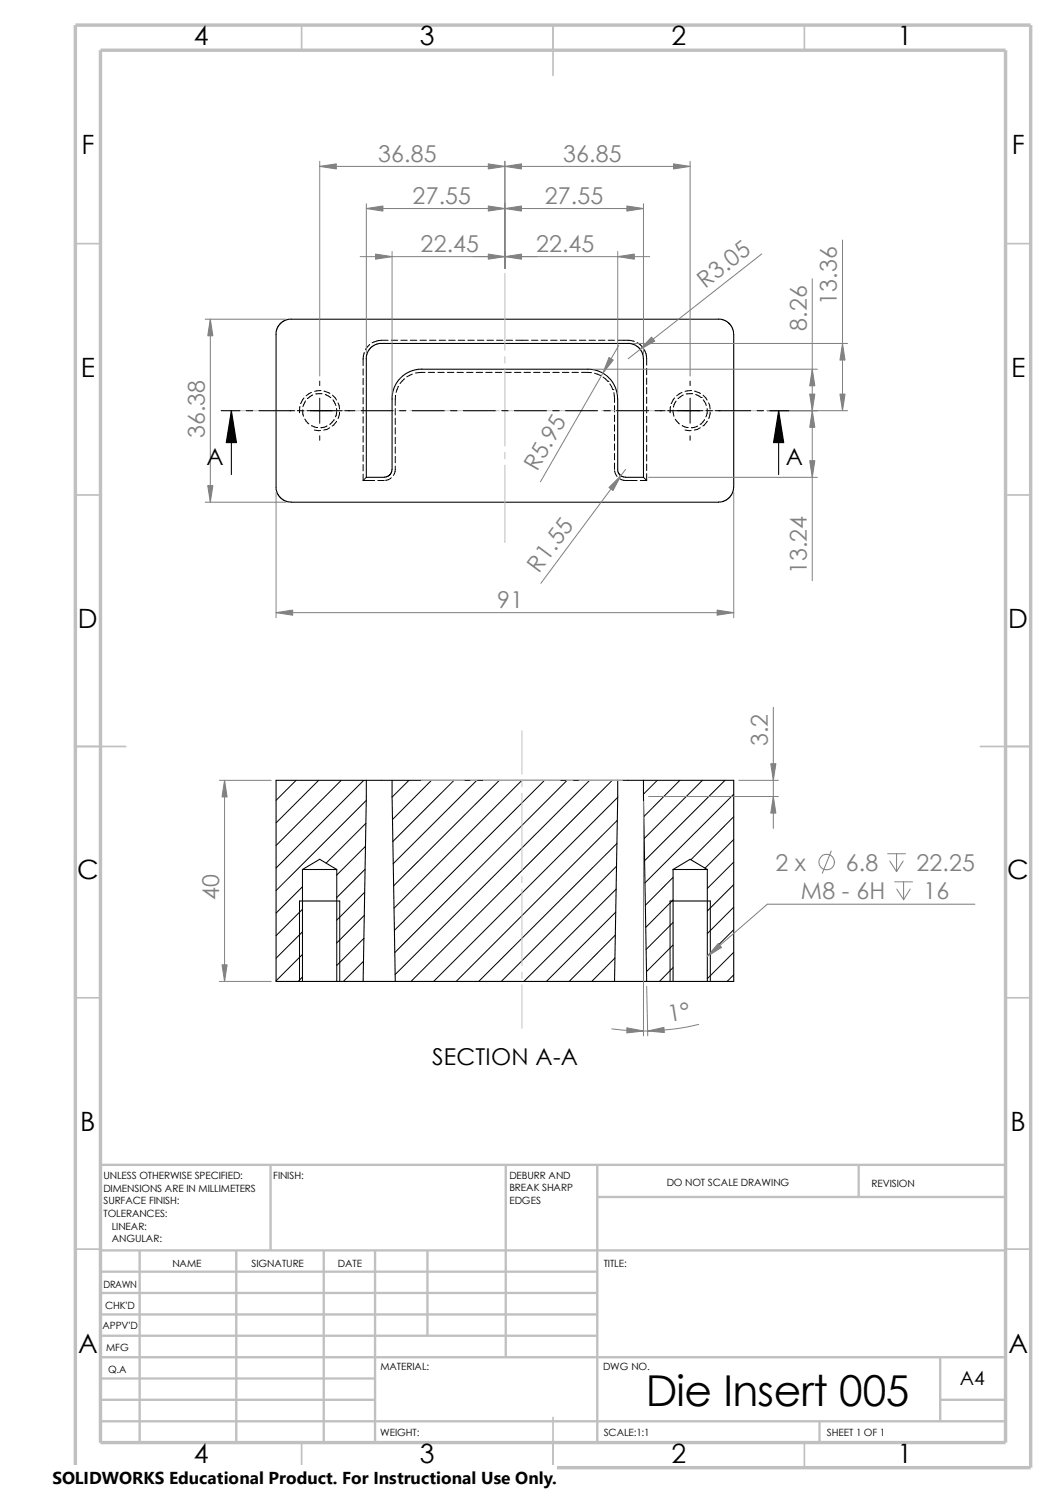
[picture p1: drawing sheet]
<svg xmlns="http://www.w3.org/2000/svg" width="210mm" height="297mm" viewBox="0 0 210 297" stroke-linecap="round" stroke-linejoin="round" font-family="sans-serif">
<g fill="none" stroke="#c0c0c0" stroke-width=".34">
<path d="M60 5v5M110 5v10M160 5v5M15 48.5h5M200 48.5h5M15 98.5h5M200 98.5h5M15 148.5h10M195 148.5h10M15 198.5h5M200 198.5h5M15 248.5h5"/>
<path d="M200 248.5h5M60 287v5M110 282v10M160 287v5"/>
</g>
<g fill="none" stroke="#c0c0c0" stroke-width=".47">
<path d="M53.8 231.7v17.1M100.6 231.7v38.3M118.8 231.7v55.3M118.8 238.1h81.2M170.8 231.7v6.4M200 231.7h-180v55.3M20 248.8h180M20 257.2h98.8M20 253h98.8M27.8 248.8v38.2M47 248.8v38.2M64.4 248.8v38.2"/>
<path d="M74.6 248.8v38.2M85 248.8v16.9M20 265.7h98.8M20 261.5h98.8M20 278.5h54.6M20 274.2h54.6M20 270h180M187 278.5h13M187 270v12.7M20 282.7h180M163 282.7v4.3"/>
</g>
<path d="M15 5h190v287h-190zM20 10h180v277h-180z" fill="none" stroke="#c0c0c0" stroke-width=".68" stroke-linecap="butt"/>
<g fill="none" stroke="#000" stroke-width=".2">
<path d="M60.5 79.2l-.7 1.1M60.7 79.8l-.5 1.1M61.9 78.1l-1 .6M62.2 78.6l-1.1 .7M63.6 75.8v.9M63.6 79.2v5M63.8 77.7l-1.2 .2M64.1 78.3l-1.3 .1M64.4 77.8l1.2 .5M64.7 78.5l1.1 .6M66.1 78.6l.8 1M66.2 79.5l.6 1.2"/>
<path d="M72.2 73.4v1.2M72.2 75.3v1.2M72.2 77.2v1.2M72.2 79.1v1.2M72.4 70.1l-.2 1.3v1.3M73.5 68.5l-.8 1.1M77.2 67.7h-1.8l-1.4 .5M77.8 67.7h1.3M78.7 78.7l-.1 1.9M79.2 76.8l-.4 1.3M79.7 67.7h1.3M80.4 75.4h.1"/>
<path d="M80.4 75.4l-.9 .9M81.6 67.7h1.3M82 74.4l-1.1 .6M83.5 67.7h1.3M84.5 74.1l-1.9 .1M85.2 74.1h1.2M85.4 67.7h1.3M87.1 74.1h1.2M87.3 67.7h1.3M89 74.1h1.3M89.2 67.7h1.3M90.9 74.1h1.3"/>
<path d="M91.1 67.7h1.3M92.8 74.1h1.3M93 67.7h1.3M94.7 74.1h1.3M95 67.7h1.2M96.6 74.1h1.3M96.9 67.7h1.2M98.5 74.1h1.3M98.8 67.7h1.2M100.4 74.1h1.3M100.7 67.7h1.2M102.3 74.1h1.3"/>
<path d="M102.6 67.7h2.5M104.2 74.1h1.3M105.7 67.7h1.3M106.1 74.1h1.3M107.6 67.7h1.3M108 74.1h1.3M109.5 67.7h1.3M109.9 74.1h1.3M111.4 67.7h1.3M111.8 74.1h1.3M113.3 67.7h1.3M113.7 74.1h1.3"/>
<path d="M115.2 67.7h1.3M115.7 74.1h1.9M117.1 67.7h1.3M118.2 74.3l1.2 .4M119 67.7h1.3M119.9 75l1 .9M120.9 75.9h.1M120.9 67.7h1.3M121.3 76.4l.6 1.1M121.9 77.5h.1M122.1 78.1l.1 2M122.9 67.7h2l1.3 .2"/>
<path d="M126.7 68.2l1 .8M127.7 69h.1M128.1 69.5l.4 .9 .1 2.2M128.6 73.3v1.2M128.6 75.2v1.3M128.6 77.1v1.3M128.6 79v1.3M134.2 79.2l-.7 1.1M134.5 79.8l-.6 1.1M135.6 78.1l-1 .6M135.9 78.6l-1.1 .7M137.2 75.8v.9"/>
<path d="M137.2 79.2v5M137.5 77.7l-1.3 .2M137.8 78.3l-1.3 .1M138.1 77.8l1.2 .5M138.3 78.5l1.1 .6M139.4 79.1h.1M139.8 78.6l.8 1M139.9 79.5l.6 1.2M57.7 81.7h.9M59.6 80.9v1.2M60.2 81.5l.2 1.3M60.6 83.4l.8 .9"/>
<path d="M61.1 81.7h5M62 84.7l1.2 .3M62.5 85.6h1.3M63.6 86.7v.9M65 84.7l-.6 .3-.6 .1M65.6 85.1l-.6 .3-.6 .2M66.4 83.5l-.8 .9M66.9 81.3v.9l-.2 .7M66.9 83.8l-.8 1M67.2 80.1l.3 1.3M67.5 82l-.3 1.2M68.6 81.7h.9"/>
<path d="M72.2 95.6h2.3M72.2 81v1.3M72.2 82.9v1.3M72.2 84.8v1.3M72.2 86.7v1.3M72.2 88.6v1.3M72.2 90.5v1.3M72.2 92.4v1.3M72.2 94.3v1.3M72.9 95l-.7 .6M75.1 95.6h1.3M77.8 95l-.5 .4-.6 .1"/>
<path d="M78.6 92.7a2.56 2.56 0 0 1-.4 1.9M78.6 81.3v1.2M78.6 83.2v1.3M78.6 85.1v1.3M78.6 87v1.3M78.6 88.9v1.3M78.6 90.8v1.3M122.2 80.7v1.3M122.2 82.6v1.3M122.2 84.5v1.3M122.2 86.4v1.3M122.2 88.3v1.3"/>
<path d="M122.2 90.2v1.3M122.2 92.1v1.3M122.2 93.6l.5 1.2M123.2 95.2l.8 .3 2.7 .1M127.3 95.6h1.3M128 95l.6 .6M128.6 80.9v1.3M128.6 82.8v1.3M128.6 84.7v1.3M128.6 86.6v1.3M128.6 88.5v1.3M128.6 90.4v1.3"/>
<path d="M128.6 92.3v1.3M128.6 94.2v1.4M131.4 81.7h.8M133.3 80.9v1.2M133.5 80.3h.1M133.9 81.6l.1 1.2M134.3 83.4l.8 .9M134.7 81.7h5.1M135.7 84.7l1.2 .3M136.2 85.6h1.3M137.2 86.7v.9M138.7 84.8l-1.2 .3"/>
<path d="M139.3 85.1l-1.2 .5M140.1 83.5l-.7 .8-.2 .1M140.6 81.3v.9l-.2 .7M140.6 83.8l-.8 1M140.9 80.1l.3 1.3M141.2 82l-.3 1.2M142.3 81.7h.9M58.9 155.2l-4 4M63.4 155.2l-8.5 8.5M67.9 155.2l-13 13M72.3 155.2l-17.4 17.5M72.9 159.2l-18 18"/>
<path d="M81.3 155.2l-3.3 3.4M85.8 155.2l-7.7 7.8M90.3 155.2l-12.2 12.2M94.8 155.2l-16.6 16.6M99.3 155.2l-21 21M103.8 155.2l-25.4 25.5M108.3 155.2l-29.9 29.9M112.8 155.2l-34.3 34.3M117.3 155.2l-38.7 38.7M121.8 155.2l-40.1 40M122.9 158.6l-36.7 36.6M130.7 155.2l-2.7 2.8"/>
<path d="M135.2 155.2l-7.1 7.2M139.7 155.2l-11.6 11.6M144.2 155.2l-16 16M145.9 158l-17.6 17.6M59.6 179.2v16M60.2 176.4l-5.3 5.3M67.6 179.2v16M72.5 177.5l-5.5 5.5M72.6 172.9l-5.6 5.7M72.7 168.4l-5.7 5.7M72.8 163.8l-7.9 7.9M122.6 176.9l-18.4 18.3"/>
<path d="M122.6 172.3l-22.9 22.9M122.7 167.8l-27.5 27.4M122.8 163.2l-32.1 32M133.3 179.2v16M133.9 174.5l-5.5 5.6M133.9 179l-5.5 5.5M141.3 179.2v16M145.9 162.5l-8.5 8.5M145.9 167l-5.7 5.7M145.9 171.5l-5.2 5.2M145.9 176l-5.2 5.2M60.2 180.9l-5.3 5.2"/>
<path d="M60.2 185.4l-5.3 5.2M60.2 189.9l-5.3 5.2M60.2 194.4l-.9 .8M72.3 191.2l-4 4M72.4 186.6l-5.4 5.5M72.5 182.1l-5.5 5.5M122.2 195.2h.1M122.3 190.6l-4.6 4.6M122.4 186l-9.2 9.2M122.5 181.4l-13.8 13.8M133.9 183.5l-5.4 5.4M133.9 188l-5.3 5.3"/>
<path d="M133.9 192.5l-2.8 2.7M145.9 180.5l-5.2 5.2M145.9 185l-5.2 5.2M145.9 189.4l-5.2 5.3M145.9 193.9l-1.3 1.3"/>
</g>
<g fill="none" stroke="#000" stroke-width=".21">
<path d="M72.9 71.4v23.6l3.9-.1 .5-.2 .4-.5 .3-.8v-14.7l.1-.7 .7-1.8 1.3-1.4 1.7-1 2.1-.4M124.9 68.3h-49.5l-1.1 .4-.8 .7-.5 1-.2 1M124.9 68.3l1 .2 1 .5 .7 .8 .3 1.1 .1 24.1-4-.1-.6-.3-.5-.6-.1-15.6-.5-1.5-.8-1.4-.8-.7-1.3-.8-1.8-.6h-33.7M142.9 63.5h-85.5l-1 .3-.8 .7-.6 1-.1 1M142.9 63.5l1.3 .3 1 .7 .6 1 .1 1v30.4l-.1 1-.8 1.1-1.1 .7-1 .2h-85l-1-.2-1.3-.8-.4-.7-.3-.8v-30.9M44 81.7h3.7M46 81.7v12.7M49 81.7h1.2M51.5 81.7h6.4M59.1 81.7h1.3M61.7 81.7h6.3M69.3 81.7h1.3"/>
<path d="M71.8 81.7h6.4M79.5 81.7h1.2M82 81.7h6.3M89.6 81.7h1.3M92.2 81.7h6.3M99.8 81.7h1.2M102.3 81.7h6.4M109.9 81.7h1.3M112.5 81.7h6.3M120.1 81.7h1.3M122.6 81.7h6.4M130.3 81.7h1.2"/>
<path d="M132.8 81.7h6.3M140.4 81.7h1.3M143 81.7h6.3M150.6 81.7h1.2M153.1 81.7h3.7M154.9 81.7v12.7M72.9 155.2h-18v40h5.3M72.9 155.2l-.7 40M72.9 155.2h55.1M78 155.2l.6 40M122.9 155.2l-.7 40M128 155.2h17.9v40h-5.2"/>
<path d="M128 155.2l.6 40M59.6 179.2h8M60.2 173l3.4-2.1 3.4 2.1M60.2 173v22.2M60.2 173h6.8M67 173v22.2M133.3 179.2h8M133.9 173h6.8M133.9 173v22.2M133.9 173l3.3-2.1 3.5 2.1M140.7 173v22.2M60.2 195.2h6.8"/>
<path d="M67 195.2h5.2M72.2 195.2h56.4M128.6 195.2h5.3M133.9 195.2h6.8"/>
</g>
<g fill="none" stroke="#c0c0c0" stroke-width=".2">
<path d="M100.4 54.4v15.3M100.4 71v1.2M100.4 73.5v15.2M45.8 81.7h12.9M59.9 81.7h1.3M62.5 81.7h15.2M79 81.7h1.3M81.5 81.7h15.3M98 81.7h1.3M100.4 90v1.3M100.4 92.5v15.4M100.6 81.7h15.2"/>
<path d="M117.1 81.7h1.3M119.6 81.7h15.3M136.1 81.7h1.3M138.7 81.7h12.9M83.8 155.2h8.5M93.6 155.2h1.3M96.1 155.2h15.3M103.8 145.4v8.6M103.8 155.3v1.2M103.8 157.8v15.3M112.6 155.2h1.3M115.2 155.2h8.6"/>
<path d="M103.8 174.3v1.3M103.8 176.9v15.2M103.8 193.4v1.2M103.8 195.9v8.7"/>
</g>
<g fill="none" stroke="#808080" stroke-width=".2">
<path d="M63.6 33.1h73.6M63.6 32.1v42.7M100.4 32.1v21.3M137.2 32.1v42.7M71.6 51.1h57.6M72.9 40.5v29.9M72.9 41.5h55.1M78 50v28.4M122.9 50v28.4M128 40.5v29.9M151.5 50.5l-26.6 20.9M161.5 55.5v60"/>
<path d="M167.6 47.8v33.9M40.8 63.5h16.1M41.8 63.5v36.4M117.9 73.4h44.7M123.1 68.7l-15.6 27.1M125.9 68.3h42.7M40.8 99.9h16.1M54.9 97.9v25M124.4 93.4l-16.8 22.6M129 95h33.6M145.9 97.9v25M152.6 81.7h16"/>
<path d="M54.9 121.9h91M43.6 155.2h10.3M44.7 155.2v40M128 159.4v46.7M129 158.5h25.8M146.9 155.2h7.9M153.8 140.7v24.1M165.3 169.3l-1.8 4.4M176.5 169.8h3.6M177 171.3l1.3 2.1M177.9 175.4h3.6M178.3 169.8v3.6"/>
<path d="M178.4 176.9l1.3 2.1M179.6 171.3l-1.3 2.1M179.7 175.4v3.6M181 176.9l-1.3 2.1M193.9 179.9h-41.3l-11.9 10.3M43.6 195.2h10.3M128.6 196.2l.2 9.9M138.9 203.8a46.6 46.6 0 0 1-17.2 .9"/>
<circle cx="164.4" cy="171.5" r="1.56"/>
</g>
<g fill="#808080" stroke="#808080" stroke-width=".2">
<path d="M72.9 41.5l3.3-.5v1z"/>
<path d="M97.1 41l3.3 .5-3.3 .5z"/>
<path d="M161 91.7h1.1l-.6 3.3z"/>
<path d="M161.5 81.7l.6 3.3h-1.1z"/>
<path d="M161.5 73.4l.6 3.4h-1.1z"/>
<path d="M161 78.4h1.1l-.6 3.3z"/>
<path d="M167.6 68.3l.5 3.3h-1.1z"/>
<path d="M167 78.4h1.1l-.5 3.3z"/>
<path d="M122.9 51.1l3.3-.6v1.1z"/>
<path d="M97.1 50.5l3.3 .6-3.3 .5z"/>
<path d="M124.7 41l3.3 .5-3.3 .5z"/>
<path d="M100.4 41.5l3.3-.5v1z"/>
<path d="M133.9 32.6l3.3 .5-3.3 .5z"/>
<path d="M100.4 33.1l3.3-.5v1z"/>
<path d="M74.7 50.5l3.3 .6-3.3 .5z"/>
<path d="M100.4 51.1l3.3-.6v1.1z"/>
<path d="M63.6 33.1l3.3-.5v1z"/>
<path d="M97.1 32.6l3.3 .5-3.3 .5z"/>
<path d="M44.2 191.9h1l-.5 3.3z"/>
<path d="M153.3 151.9h1l-.5 3.3z"/>
<path d="M44.7 155.2l.5 3.3h-1z"/>
<path d="M153.8 158.5l.5 3.3h-1z"/>
<path d="M142.8 187.7l.7 .8-2.8 1.7z"/>
<path d="M124.7 204.5l3.3 .6-3.3 .4z"/>
<path d="M128.8 205.1l3.2-.7 .1 1z"/>
<path d="M121.1 71.1l.9 .5-2.1 2.7z"/>
<path d="M41.8 63.5l.5 3.3h-1z"/>
<path d="M54.9 121.9l3.3-.5v1z"/>
<path d="M129.6 67.1l.6 .8-2.9 1.6z"/>
<path d="M142.6 121.4l3.3 .5-3.3 .5z"/>
<path d="M41.3 96.6h1l-.5 3.3z"/>
<path d="M121.1 97l2.4-2.4-1.6 3z"/>
</g>
<path d="M46 81.7l1 6.4h-2zM154.9 81.7l1 6.4h-2.1z" fill="#000" stroke="#000" stroke-width=".21"/>
<path d="M10.4 291.5h100.4v5.5h-100.4z" fill="#fff"/>
<text font-size="8.5" x="128.4" y="279.7">Die Insert 005</text>
<g font-size="5.3">
<text x="38.5" y="9">4</text>
<text x="83.5" y="9">3</text>
<text x="133.5" y="9">2</text>
<text x="178.5" y="9">1</text>
<text x="16.2" y="30.7">F</text>
<text x="201.2" y="30.7">F</text>
<text x="16" y="75">E</text>
<text x="201.1" y="75">E</text>
<text x="15.5" y="125">D</text>
<text x="200.5" y="125">D</text>
<text x="15.3" y="175">C</text>
<text x="200.3" y="175">C</text>
<text x="16" y="225">B</text>
<text x="201" y="225">B</text>
<text x="15.5" y="269.2">A</text>
<text x="200.5" y="269.2">A</text>
<text x="38.5" y="291">4</text>
<text x="83.5" y="291">3</text>
<text x="133.5" y="291">2</text>
<text x="178.5" y="291">1</text>
</g>
<g font-size="4.6" fill="#808080">
<text x="75.2" y="32.2">36.85</text>
<text x="112" y="32.2">36.85</text>
<text x="82" y="40.6">27.55</text>
<text x="108.3" y="40.6">27.55</text>
<text x="83.7" y="50.1">22.45</text>
<text x="106.6" y="50.1">22.45</text>
<text x="140.3" y="57.5" transform="rotate(-38 140.3 57.5)">R3.05</text>
<text x="160.4" y="65.8" transform="rotate(-90 160.4 65.8)">8.26</text>
<text x="166.5" y="60.7" transform="rotate(-90 166.5 60.7)">13.36</text>
<text x="40.7" y="87.2" transform="rotate(-90 40.7 87.2)">36.38</text>
<text x="106.8" y="94" transform="rotate(-60 106.8 94)">R5.95</text>
<text x="107.2" y="114.1" transform="rotate(-53 107.2 114.1)">R1.55</text>
<text x="160.4" y="114.2" transform="rotate(-90 160.4 114.2)">13.24</text>
<text x="98.9" y="120.9">91</text>
<text x="152.7" y="148.5" transform="rotate(-90 152.7 148.5)">3.2</text>
<text x="154.2" y="173.3">2 x</text>
<text x="168.2" y="173.3">6.8</text>
<text x="182.3" y="173.3">22.25</text>
<text x="43.6" y="179.1" transform="rotate(-90 43.6 179.1)">40</text>
<text x="159.3" y="178.9">M8 - 6H</text>
<text x="183.6" y="178.9">16</text>
<text x="133.1" y="203.4" transform="rotate(-9 133.1 203.4)">1°</text>
</g>
<g font-size="4.6">
<text x="41.1" y="92.5">A</text>
<text x="156.3" y="92.5">A</text>
<text x="86" y="211.8">SECTION A-A</text>
</g>
<text font-size="3.9" x="190.9" y="275.5">A4</text>
<text font-size="3.4" x="10.4" y="295.2">SOLIDWORKS Educational Product. For Instructional Use Only.</text>
<g font-size="2">
<text x="20.6" y="234.6">UNLESS OTHERWISE SPECIFIED:</text>
<text x="20.6" y="237.1">DIMENSIONS ARE IN MILLIMETERS</text>
<text x="20.6" y="239.6">SURFACE FINISH:</text>
<text x="54.4" y="234.6">FINISH:</text>
<text x="101.3" y="239.5">EDGES</text>
<text x="101.3" y="234.5">DEBURR AND</text>
<text x="101.3" y="237">BREAK SHARP</text>
<text x="132.6" y="236">DO NOT SCALE DRAWING</text>
<text x="173.3" y="236.2">REVISION</text>
<text x="20.6" y="242.1">TOLERANCES:</text>
<text x="22.2" y="244.6">LINEAR:</text>
<text x="22.2" y="247.1">ANGULAR:</text>
<text x="50" y="252">SIGNATURE</text>
<text x="67.2" y="252">DATE</text>
<text x="120.1" y="252">TITLE:</text>
<text x="20.6" y="256.2">DRAWN</text>
<text x="34.3" y="252.1">NAME</text>
<text x="20.9" y="260.4">CHK'D</text>
<text x="20.4" y="264.5">APPV'D</text>
<text x="21.1" y="268.8">MFG</text>
<text x="21.5" y="273.1">Q.A</text>
<text x="75.6" y="272.5">MATERIAL:</text>
<text x="119.9" y="272.5">DWG NO.</text>
<text x="75.6" y="285.6">WEIGHT:</text>
<text x="120.1" y="285.6">SCALE:1:1</text>
<text x="164.5" y="285.6">SHEET 1 OF 1</text>
</g>
</svg>
